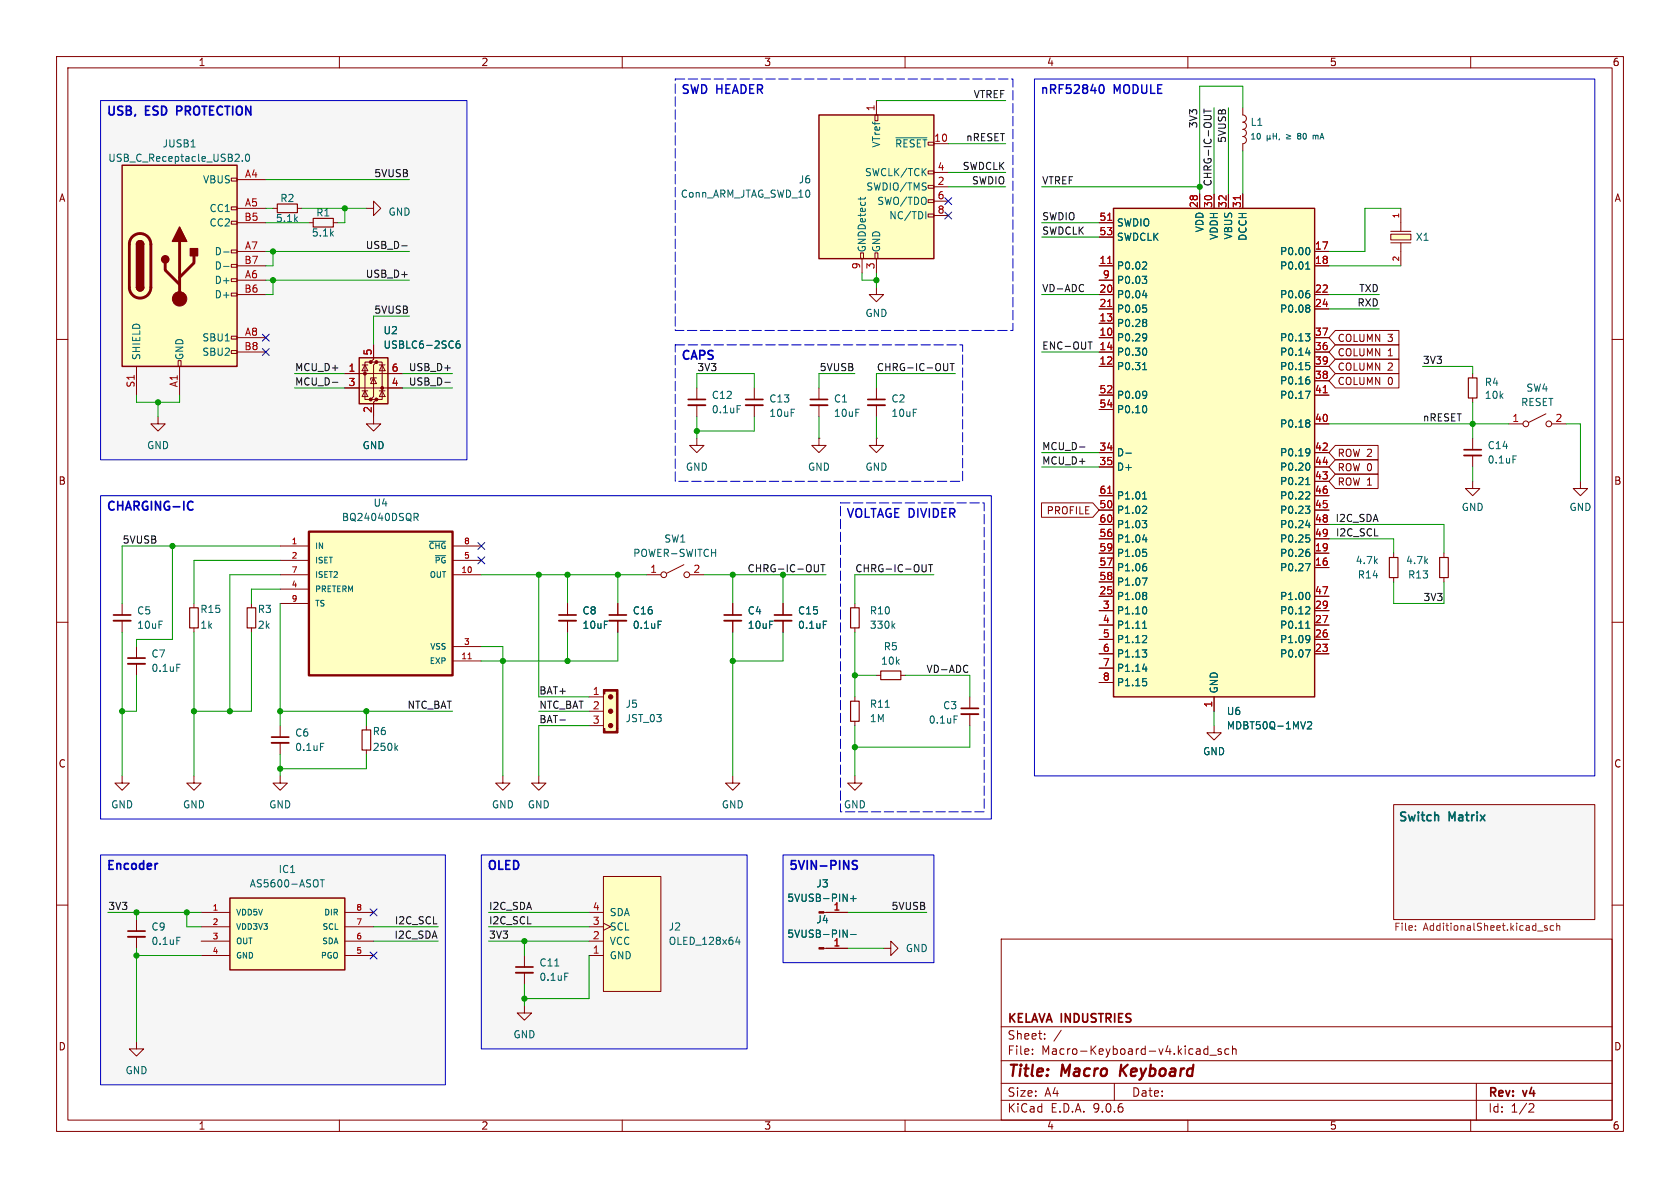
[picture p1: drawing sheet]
<svg xmlns="http://www.w3.org/2000/svg" width="297mm" height="210mm" viewBox="0 0 297 210" stroke-linecap="round" stroke-linejoin="round" font-family="sans-serif">
<g fill="none" stroke="#840000" stroke-width=".18">
<path d="M10 10h277v190h-277zM12 12h273v186h-273zM60 10v2M110 10v2M160 10v2M210 10v2M260 10v2M10 60h2M285 60h2M10 110h2M285 110h2M10 160h2"/>
<path d="M177 166h108v32h-108zM285 160h2M60 198v2M110 198v2M160 198v2M177 194.5h108M177 191.5h108M177 187.5h108M177 181.5h108M182.5 186.3v.1M182.5 185.5v.1M184.7 183.6v.1"/>
<path d="M184.7 182.8v.1M187.6 182.1l-1.3 2M197 191.5v3M210 198v2M212.9 186.3l.2 .1 .4-.1M213.5 184.9v1.5M213.5 185.5l-.4-.1-.2 .1M213.9 186.5h1.1M215.9 185.5l-.4-.1-.2 .2 .1 .2 .5 .2v.3h-.6M217.2 185.5l-.4-.1-.3 .3v.4l.2 .2h.5M217.9 185.5l.2-.1 .4 .1v.9M217.9 184.9v1.5"/>
<path d="M260 198v2M261 191.5v6.5M270.5 195.1l.5 .1 .2 .3-1 1.1h1"/>
</g>
<path d="M198.2 188.2l-.2 2M199.4 188.2l-1.3 1.2" fill="none" stroke="#840000" stroke-width=".4"/>
<path d="M246.4 142.2h35.5v20.4h-35.5z" fill="#f6f6f6" stroke="#f6f6f6" stroke-width=".18"/>
<g fill="#f6f6f6">
<path d="M17.8 151.1h60.9v40.7h-60.9z"/>
<path d="M138.4 151.1h26.7v19.1h-26.7z"/>
<path d="M85.1 151.1h47v34.3h-47z"/>
<path d="M17.8 17.8h64.7v63.5h-64.7z"/>
</g>
<path d="M219.7 19.1v1.2a.64 .64 0 0 1 .7 .7 .64 .64 0 0 1-.7 .6M219.7 21.6a.64 .64 0 0 1 .7 .6 .64 .64 0 0 1-.7 .7 .64 .64 0 0 1 .7 .6 .64 .64 0 0 1-.7 .6 .64 .64 0 0 1 .7 .7 .64 .64 0 0 1-.7 .6v1.3M123.2 77.5v1.2h1.3l-1.3 1.3-1.3-1.3h1.3M24.1 114.3v2M24.1 117.3v2.1M34.3 106.7v.7M34.3 111v.8M34.3 137.2v1.2h1.3l-1.3 1.3-1.3-1.3h1.3M64.8 128.3v.7M64.8 132.6v.8M214.6 128.3v1.2h1.3l-1.3 1.3-1.2-1.3h1.2M246.4 142.2h35.5v20.4h-35.5z" fill="none" stroke="#840000" stroke-width=".18"/>
<path d="M250.2 164.3v.2M250.2 163.7v.1M273.5 163.7l-.3-.1-.2 .2 .1 .2 .4 .1v.3h-.5M274.7 163.7l-.4-.1-.2 .3 .1 .5h.5M275.2 163.7l.2-.1 .3 .1 .1 .8M275.2 163.2v1.3" fill="none" stroke="#725600" stroke-width=".18"/>
<path d="M33.5 107.4h1.6v3.6h-1.6zM64 129h1.5v3.6h-1.5z" fill="none" stroke="#840000" stroke-width=".2"/>
<g fill="none" stroke="#006464" stroke-width=".18">
<path d="M224 23.9v1M224 24.4l.2 .2 .3-.2M224.5 24.4l.1 .2M224.5 23.9v.5M225.1 23.6v1M225.1 24.1h.6M225.7 23.6v1M226.2 24.5l-.1 .2M232.1 23.9v.7M232.4 23.9l-.3 .1M31.3 117.4h.6M69.9 132.2l.4 .5"/>
<path d="M70.3 131.8l-.5 .5"/>
</g>
<path d="M22.6 116.3h3.1" fill="none" stroke="#840000" stroke-width=".3"/>
<path d="M22.6 117.3h3.1" fill="none" stroke="#840000" stroke-width=".33"/>
<path d="M54.6 94h25.4v25.4h-25.4z" fill="#ffffc2"/>
<path d="M54.6 94h25.4v25.4h-25.4z" fill="none" stroke="#840000" stroke-width=".41"/>
<path d="M49.5 96.5h5.1M49.5 99.1h5.1M80 96.5h5.1M80 99.1h5.1M49.5 101.6h5.1M49.5 104.1h5.1M49.5 106.7h5.1M80 101.6h5.1M80 114.3h5.1M80 116.8h5.1" fill="none" stroke="#840000" stroke-width=".18"/>
<path d="M73.2 90.7h.5l.2 .3-.1 .4h-.6M73.5 91.4l.4 .6M75.9 95.7h2.9M77 98.2h1.8" fill="none" stroke="#006464" stroke-width=".18"/>
<path d="M82.7 116.5h.6" fill="none" stroke="#a90000" stroke-width=".18"/>
<path d="M245.9 41.4h3.5v1h-3.5z" fill="#ffffc2"/>
<g fill="none" stroke="#840000" stroke-width=".18">
<path d="M247.6 36.8v4.1M245.9 41.4h3.5v1h-3.5zM245.9 40.9h3.5M245.9 42.9h3.5M247.6 42.9v4.1M266.7 74.9h2.5M273.3 73.2l-3 1.5M274.3 74.9h2.6M120.9 99.8l-3 1.5M246.4 97.8v.8M279.4 85.1v1.3h1.3l-1.3 1.2-1.3-1.2h1.3M21.6 106.7v2"/>
<path d="M21.6 109.7v2.1M44.4 106.7v.7M44.4 111v.8M109.2 106.7v2M109.2 109.7v2.1M114.3 101.6h2.5M121.9 101.6h2.6M246.4 102.1v.8M49.5 137.2v1.2h1.3l-1.3 1.3-1.2-1.3h1.2M49.5 128.3v2M49.5 131.3v2.1M171.4 123.2v2"/>
<path d="M171.4 126.2v2.1"/>
<circle cx="269.7" cy="74.9" r=".51"/>
<circle cx="273.8" cy="74.9" r=".51"/>
<circle cx="117.3" cy="101.6" r=".51"/>
<circle cx="121.4" cy="101.6" r=".51"/>
</g>
<path d="M20.1 108.7h3M107.7 108.7h3M48 130.3h3.1M169.9 125.2h3.1" fill="none" stroke="#840000" stroke-width=".3"/>
<path d="M20.1 109.7h3M107.7 109.7h3M48 131.3h3.1M169.9 126.2h3.1" fill="none" stroke="#840000" stroke-width=".33"/>
<path d="M116.3 109.8h.7M56.7 131.4h.6M168.7 126.6h.6" fill="none" stroke="#006464" stroke-width=".18"/>
<path d="M245.6 98.6h1.5v3.5h-1.5zM43.7 107.4h1.5v3.6h-1.5z" fill="none" stroke="#840000" stroke-width=".2"/>
<path d="M196.8 36.8h35.6v86.4h-35.6z" fill="#ffffc2"/>
<path d="M196.8 36.8h35.6v86.4h-35.6z" fill="none" stroke="#840000" stroke-width=".25"/>
<g fill="none" stroke="#840000" stroke-width=".18">
<path d="M48.3 36.8h.7M52.6 36.8h.7M54.6 39.4h.8M58.9 39.4h.8M64.8 36.8h1.2v-1.2l1.3 1.2-1.3 1.3v-1.3M194.3 39.4h2.5M212.1 34.3v2.5M214.6 34.3v2.5M217.2 34.3v2.5M219.7 34.3v2.5M194.3 41.9h2.5M194.3 47h2.5"/>
<path d="M194.3 49.5h2.5M194.3 52.1h2.5M194.3 54.6h2.5M194.3 57.2h2.5M194.3 59.7h2.5M232.4 47h2.5M232.4 52.1h2.5M232.4 54.6h2.5M232.4 59.7h2.5M232.4 44.5h2.5M27.9 73.7v1.2h1.3l-1.3 1.3-1.2-1.3h1.2M123.2 68.6v2"/>
<path d="M123.2 71.6v2.1M133.3 68.6v2M133.3 71.6v2.1M194.3 62.2h2.5M194.3 64.8h2.5M194.3 69.9h2.5M194.3 72.4h2.5M232.4 62.2h2.5M232.4 64.8h2.5M232.4 69.9h2.5M232.4 67.3h2.5M232.4 74.9h2.5"/>
<path d="M194.3 80h2.5M194.3 82.6h2.5M194.3 87.6h2.5M194.3 90.2h2.5M194.3 92.7h2.5M194.3 95.3h2.5M194.3 97.8h2.5M232.4 80h2.5M232.4 82.6h2.5M232.4 87.6h2.5M232.4 90.2h2.5M232.4 92.7h2.5"/>
<path d="M232.4 95.3h2.5M232.4 97.8h2.5M232.4 85.1h2.5M194.3 100.3h2.5M194.3 102.9h2.5M194.3 105.4h2.5M194.3 108h2.5M194.3 110.5h2.5M194.3 113h2.5M194.3 115.6h2.5M194.3 118.1h2.5M232.4 100.3h2.5"/>
<path d="M232.4 105.4h2.5M232.4 108h2.5M232.4 110.5h2.5M232.4 113h2.5M232.4 115.6h2.5M95.2 137.2v1.2h1.3l-1.3 1.3-1.2-1.3h1.2M194.3 120.7h2.5M214.6 123.2v2.5"/>
</g>
<path d="M195.8 39h.7M219.3 34.6v.7M195.8 46.6h.7M195.8 54.2h.7M233.9 69.4h.7M195.8 87.2h.7" fill="none" stroke="#a90000" stroke-width=".18"/>
<g fill="none" stroke="#006464" stroke-width=".18">
<path d="M201.9 48.8h.8l-.4 .5M202 52.2h.8M202.1 53.9h.6M202.5 46.3l.2 .2v.3l-.8 .8h.8M202.5 49.3l.2 .3v.3l-.2 .2M202.5 54.4l.2 .2v.3l-.2 .3M202.5 56.5l.2 .2-.2 .3 .2 .2v.3l-.2 .2M202.5 59l.2 .1a1.03 1.03 0 0 1-.2 1.1M202.6 51.8v.8M202.7 59.5l-.2 .3M230.8 59h.8l-.5 .5M230.8 47.6h.8"/>
<path d="M231.1 46.5l.1-.2v1.3M231.2 51.4h.2M231.3 43.8a.79 .79 0 0 1 0 1.2M231.3 51.9l.3 .2v.3l-.3 .2M231.3 53.9l.3 .3-.3 .3 .3 .2v.2l-.3 .3M231.3 59.5l.3 .2v.3l-.3 .3M130.3 71.7h.6M202 65.3h.7M202.2 64.3l.2-.2v1.2M202.4 61.5a.79 .79 0 0 1 0 1.3M202.4 71.7a.79 .79 0 0 1 0 1.3M202.5 69.2l.2 .1a1.03 1.03 0 0 1-.2 1.1"/>
<path d="M202.7 69.7l-.2 .2M230.8 69.2h.8l-.5 1.2M230.8 62.4h.8M230.9 64.1h.6M231.2 66.6h.2M231.3 64.6l.3 .2v.3l-.3 .2M231.3 67.1l.3 .2v.3l-.3 .3M231.3 74.2l.3 .3-.3 .3 .3 .2v.3l-.3 .2M231.3 79.3l.2 .1a1.03 1.03 0 0 1-.2 1.1M231.4 62v.8M231.6 79.9l-.3 .2M199 80.1h1"/>
<path d="M201.9 92h.8l-.4 .5M202 88.2h.7M202 95.4h.8M202.1 97.1h.6M202.2 87.1l.2-.2v1.3M202.4 99.6h.2M202.5 89.5l.2 .2v.3l-.8 .7h.8M202.5 92.5l.2 .2v.3l-.2 .3M202.5 97.6l.2 .2v.3l-.2 .3M202.6 95v.8M230.8 99.6h.8l-.5 1.3M230.8 89.5h.8l-.5 .5"/>
<path d="M230.8 85.7h.8M230.8 92.9h.8M230.9 94.6h.6M231.1 84.6l.1-.2v1.3M231.2 97.1h.2M231.3 81.9a.79 .79 0 0 1 0 1.2M231.3 86.9l.3 .3-.1 .3-.7 .7h.8M231.3 90l.3 .2v.3l-.3 .2M231.3 95l.3 .3v.3l-.3 .2M231.3 97.6l.3 .2v.3l-.3 .3M231.4 92.4v.9M201.9 102.2h.9l-.6 1.2"/>
<path d="M201.9 114.9h.8l-.4 .5M202 111.1h.7M202 118.3h.8M202.1 120h.6M202.2 110l.2-.2v1.3M202.4 107.3a.79 .79 0 0 1 0 1.2M202.5 100.1l.2 .3v.3l-.2 .2M202.5 104.7l.2 .3-.2 .3 .2 .2v.2l-.2 .3M202.5 112.3l.2 .3v.3l-.8 .7h.8M202.5 115.4l.2 .2v.3l-.2 .2M202.6 117.8v.9M230.8 114.9h.8l-.5 1.2"/>
<path d="M230.8 111.1h.8M231.1 110l.1-.2v1.3M231.3 104.7a.79 .79 0 0 1 0 1.3M231.3 107.3l.3 .2-.1 .3-.7 .7h.8M231.3 112.3l.2 .2a1.03 1.03 0 0 1-.2 1M231.6 112.9l-.3 .2M202.5 120.4l.2 .3v.3l-.2 .2M231.2 127.7l.4-.1 .3 .3-.8 .9h.8"/>
</g>
<path d="M49 36.1h3.6v1.5h-3.6zM55.4 38.6h3.5v1.5h-3.5z" fill="none" stroke="#840000" stroke-width=".2"/>
<path d="M121.7 70.6h3M131.8 70.6h3.1" fill="none" stroke="#840000" stroke-width=".3"/>
<path d="M121.7 71.6h3M131.8 71.6h3.1" fill="none" stroke="#840000" stroke-width=".33"/>
<path d="M63.5 63.2h5.1v8.2h-5.1z" fill="#ffffc2"/>
<g fill="#840000" stroke="#840000" stroke-width=".18">
<circle cx="64.5" cy="66" r=".25"/>
<circle cx="65.5" cy="64" r=".25"/>
<circle cx="65.5" cy="70.6" r=".25"/>
<circle cx="66.5" cy="64" r=".25"/>
<circle cx="66.5" cy="70.6" r=".25"/>
<circle cx="67.6" cy="68.6" r=".25"/>
</g>
<g fill="none" stroke="#840000" stroke-width=".18">
<path d="M154.9 50.8v1.3h1.3l-1.3 1.2-1.2-1.2h1.2M61 66h10.1M61 68.6h10.1M64 69.1h1M64 64.5h1M64.5 64.5l.5 1h-1zM64.5 69.1l.5 1h-1zM65.5 64h-1v6.6h1M66 61v2.5l-.5 .5h1l-.5 .5v5.6l-.5 .5h1l-.5 .5v2.6M66 66.8l.5 1h-1zM66.5 66.8h-1v.4M66.5 64h1.1v6.6h-1.1"/>
<path d="M67.1 69.1h1M67.1 64.5h1M67.6 64.5l.5 1h-1zM67.6 69.1l.5 1h-1z"/>
</g>
<path d="M63.5 63.2h5.1v8.2h-5.1z" fill="none" stroke="#840000" stroke-width=".25"/>
<path d="M81.2 60.3h-.3a.86 .86 0 0 0 0 1.2l.4-.1v-.4l-.2-.2h-.2l-.3 .2" fill="none" stroke="#006464" stroke-width=".18"/>
<path d="M21.6 29.2h20.3v35.6h-20.3z" fill="#ffffc2"/>
<g fill="none" stroke="#840000" stroke-width=".18">
<path d="M40.9 31.5h1v.5h-1zM40.9 36.6h1v.5h-1zM40.9 39.1h1v.5h-1zM41.9 31.8h5.1M41.9 36.8h5.1M41.9 39.4h5.1M40.9 44.2h1v.5h-1zM40.9 46.7h1v.5h-1zM40.9 49.3h1v.5h-1zM40.9 51.8h1v.5h-1zM40.9 59.4h1v.5h-1zM41.9 44.5h5.1"/>
<path d="M41.9 47h5.1M41.9 49.5h5.1M41.9 52.1h5.1M41.9 59.7h5.1M24.1 64.8v5.1M31.5 63.8h.5v1h-.5zM31.7 64.8v5.1M40.9 62h1v.5h-1zM41.9 62.2h5.1M66 73.7v1.2h1.3l-1.3 1.3-1.2-1.3h1.2M144.8 77.5v1.2h1.2l-1.2 1.3-1.3-1.3h1.3M144.8 77.5h.1"/>
<path d="M144.8 68.6v2M144.8 71.6v2.1M154.9 77.5v1.2h1.3l-1.3 1.3-1.2-1.3h1.2M154.9 77.5h.1M154.9 68.6v2M154.9 71.6v2.1"/>
</g>
<path d="M21.6 29.2h20.3v35.6h-20.3zM24.1 43.2a.64 .64 0 0 1 .7-.7 .64 .64 0 0 1 .6 .7M24.1 50.8a.64 .64 0 0 0 .7 .6 .64 .64 0 0 0 .6-.6" fill="none" stroke="#840000" stroke-width=".25"/>
<path d="M23.4 41.8a1.9 1.9 0 0 1 2.1-.4 1.9 1.9 0 0 1 1.2 1.8v7.6a1.91 1.91 0 0 1-1.9 1.9 1.91 1.91 0 0 1-1.9-1.9v-7.8l.1-.6zM29.2 46.5v1.3l2.5 2.5M31.7 42.7v10.1M34.3 45.2v1.3l-2.6 2.5" fill="none" stroke="#840000" stroke-width=".51"/>
<g fill="#840000" stroke="#840000" stroke-width=".25">
<path d="M24.1 43.2h1.3v7.6h-1.3z"/>
<path d="M24.3 42.7a.64 .64 0 0 1 .7-.1 .64 .64 0 0 1 .4 .6h-1.3z"/>
<path d="M24.1 50.8h1.3a.64 .64 0 0 1-.6 .6 .64 .64 0 0 1-.7-.6z"/>
<path d="M31.7 40.1l1.3 2.6h-2.5z"/>
<path d="M33.7 43.9h1.2v1.3h-1.2z"/>
<circle cx="29.2" cy="45.8" r=".63"/>
</g>
<circle cx="31.7" cy="52.8" r="1.27" fill="#840000" stroke="#840000" stroke-width=".18"/>
<path d="M33.8 26h.7M42.8 28.4v.1M43.6 27.3l.1-.1a.68 .68 0 0 1 .4 .7 .68 .68 0 0 1-.4 .6 .84 .84 0 0 1-.1-1.2zM39.5 44.5h1M39.5 47.1h1" fill="none" stroke="#006464" stroke-width=".18"/>
<path d="M143.3 70.6h3M153.4 70.6h3.1" fill="none" stroke="#840000" stroke-width=".3"/>
<path d="M143.3 71.6h3M153.4 71.6h3.1" fill="none" stroke="#840000" stroke-width=".33"/>
<path d="M144.8 20.3h20.3v25.4h-20.3z" fill="#ffffc2"/>
<path d="M144.8 20.3h20.3v25.4h-20.3z" fill="none" stroke="#840000" stroke-width=".25"/>
<g fill="none" stroke="#840000" stroke-width=".18">
<path d="M154.9 17.8v2.5M154.7 20.3h.5v1h-.5zM164.1 30.2h1v.5h-1zM164.1 32.8h1v.5h-1zM164.1 35.3h1v.5h-1zM164.1 37.8h1v.6h-1zM165.1 25.4h2.5M165.1 30.5h2.5M165.1 33h2.5M165.1 35.6h2.5M165.1 38.1h2.5M152.1 44.7h.6v1h-.6z"/>
<path d="M152.4 45.7v2.6M154.7 44.7h.5v1h-.5zM154.9 45.7v2.6M260.3 66v.8M260.3 70.4v.7M129.5 106.7v2M129.5 109.7v2.1M138.4 106.7v2M138.4 109.7v2.1M151.1 106.7v.7M151.1 111v.8M154.9 119.4h.8"/>
<path d="M159.3 119.4h.7M88.9 137.2v1.2h1.3l-1.3 1.3-1.3-1.3h1.3M129.5 137.2v1.2h1.3l-1.3 1.3-1.2-1.3h1.2M151.1 137.2v1.2h1.3l-1.3 1.3-1.2-1.3h1.2M151.1 123.2v.8M151.1 127.5v.8M92.7 177.8v1.3h1.3l-1.3 1.2-1.3-1.2h1.3M92.7 168.9v2M92.7 172v2"/>
</g>
<path d="M152.1 34.9v.5M153 34.9l-.1 .2M158.4 24.4h5.5M163.7 37.4v1.3M145.6 109.8h.6M157.8 110.6l.4 .5M158.2 110.2l-.5 .5M156.5 125h.7M98.1 170.8h.7M99.8 172h.6" fill="none" stroke="#006464" stroke-width=".18"/>
<path d="M128 108.7h3.1M136.9 108.7h3.1M91.2 170.9h3" fill="none" stroke="#840000" stroke-width=".3"/>
<path d="M128 109.7h3.1M136.9 109.7h3.1M91.2 172h3" fill="none" stroke="#840000" stroke-width=".33"/>
<path d="M259.6 66.8h1.5v3.6h-1.5zM150.4 107.4h1.5v3.6h-1.5zM155.7 118.6h3.6v1.5h-3.6zM150.4 124h1.5v3.5h-1.5z" fill="none" stroke="#840000" stroke-width=".2"/>
<path d="M106.7 154.9h10.1v20.4h-10.1z" fill="#ffffc2"/>
<path d="M106.7 154.9h10.1v20.4h-10.1zM104.1 168.9h2.6M104.1 166.4h2.6M104.1 163.8h2.6M104.1 161.3h2.6M106.7 163.2l1.2 .6-1.2 .7M156.2 167.6h1.3v-1.2l1.2 1.2-1.2 1.3v-1.3" fill="none" stroke="#840000" stroke-width=".18"/>
<path d="M130.4 165.6l-.3 .9h.8M130.7 166.1v.8" fill="none" stroke="#006464" stroke-width=".18"/>
<path d="M106.7 121.9h2.5v7.6h-2.5z" fill="#ffffc2"/>
<path d="M260.3 77.5v2M255.3 97.8v.8M260.3 80.5v2.1M100.3 106.7v2M100.3 109.7v2.1M255.3 102.1v.8M21.6 137.2v1.2h1.3l-1.3 1.3-1.3-1.3h1.3M104.1 123.2h2.6M104.1 125.7h2.6M104.1 128.3h2.6M106.7 121.9h2.5v7.6h-2.5zM145.6 167.6h4.3" fill="none" stroke="#840000" stroke-width=".18"/>
<g fill="#840000" stroke="#840000" stroke-width=".18">
<path d="M106.7 128.8h.2v.5h2.1v-.5h.2v.7h-2.5z"/>
<path d="M109 122.7h.2v6.1h-.2z"/>
<path d="M106.7 121.9h2.5v.8h-.2v-.5h-2.1v.5h-.2z"/>
<path d="M144.8 167.5h.8v.3h-.8z"/>
<circle cx="108" cy="123.2" r=".38"/>
<circle cx="108" cy="125.7" r=".38"/>
<circle cx="108" cy="128.3" r=".38"/>
</g>
<path d="M258.8 79.5h3.1M98.8 108.7h3.1" fill="none" stroke="#840000" stroke-width=".3"/>
<path d="M258.8 80.5h3.1M98.8 109.7h3.1" fill="none" stroke="#840000" stroke-width=".33"/>
<path d="M267.5 80.6h.6M149 164.4l.8 1.3v-1.3M150.4 165.2h.9" fill="none" stroke="#006464" stroke-width=".18"/>
<path d="M254.5 98.6h1.5v3.5h-1.5z" fill="none" stroke="#840000" stroke-width=".2"/>
<path d="M40.6 158.8h20.4v12.7h-20.4z" fill="#ffffc2"/>
<path d="M40.6 158.8h20.4v12.7h-20.4z" fill="none" stroke="#840000" stroke-width=".25"/>
<g fill="none" stroke="#840000" stroke-width=".18">
<path d="M194.3 39.4h2.5M212.1 34.3v2.5M214.6 34.3v2.5M217.2 34.3v2.5M219.7 34.3v2.5M194.3 41.9h2.5M194.3 47h2.5M194.3 49.5h2.5M194.3 52.1h2.5M194.3 54.6h2.5M194.3 57.2h2.5M194.3 59.7h2.5"/>
<path d="M232.4 47h2.5M232.4 52.1h2.5M232.4 54.6h2.5M232.4 59.7h2.5M232.4 44.5h2.5M236.1 58.4h11.2v2.6h-11.2l-1.2-1.3zM61 66h2.5M61 68.6h2.5M66 61v2.5M66 71.1v2.6M68.6 66h2.5M68.6 68.6h2.5"/>
<path d="M194.3 62.2h2.5M194.3 64.8h2.5M194.3 69.9h2.5M194.3 72.4h2.5M232.4 62.2h2.5M232.4 64.8h2.5M232.4 69.9h2.5M232.4 67.3h2.5M232.4 74.9h2.5M236.1 78.7h7.5v2.6h-7.5l-1.2-1.3zM236.1 63.5h11.2v2.5h-11.2l-1.2-1.2zM236.1 66h11.2v2.6h-11.2l-1.2-1.3z"/>
<path d="M236.1 61h11.2v2.5h-11.2l-1.2-1.3zM184.1 88.9h9.1l1.1 1.3-1.1 1.2h-9.1zM194.3 80h2.5M194.3 82.6h2.5M194.3 87.6h2.5M194.3 90.2h2.5M194.3 92.7h2.5M194.3 95.3h2.5M194.3 97.8h2.5M232.4 80h2.5M232.4 82.6h2.5M232.4 87.6h2.5"/>
<path d="M232.4 90.2h2.5M232.4 92.7h2.5M232.4 95.3h2.5M232.4 97.8h2.5M232.4 85.1h2.5M236.1 83.8h7.5v2.6h-7.5l-1.2-1.3zM236.1 81.3h7.5v2.5h-7.5l-1.2-1.2zM260.3 85.1v1.3h1.3l-1.3 1.2-1.2-1.2h1.2M100.3 106.7v2M100.3 109.7v2.1M109.2 106.7v2M109.2 109.7v2.1"/>
<path d="M129.5 106.7v2M129.5 109.7v2.1M138.4 106.7v2M138.4 109.7v2.1M194.3 100.3h2.5M194.3 102.9h2.5M194.3 105.4h2.5M194.3 108h2.5M194.3 110.5h2.5M194.3 113h2.5M194.3 115.6h2.5M194.3 118.1h2.5"/>
<path d="M232.4 100.3h2.5M232.4 105.4h2.5M232.4 108h2.5M232.4 110.5h2.5M232.4 113h2.5M232.4 115.6h2.5M194.3 120.7h2.5M214.6 123.2v2.5M24.1 162.6v2M24.1 165.6v2M35.6 161.3h5M35.6 163.8h5"/>
<path d="M35.6 166.4h5M35.6 168.9h5M61 161.3h5M61 163.8h5M61 166.4h5M61 168.9h5M145.6 161.3h4.3M146 167.6h3.9M24.1 184.2v1.2h1.3l-1.3 1.3-1.2-1.3h1.2"/>
</g>
<g fill="none" stroke="#006464" stroke-width=".18">
<path d="M201.9 48.8h.8l-.4 .5M202 52.2h.8M202.1 53.9h.6M202.5 46.3l.2 .2v.3l-.8 .8h.8M202.5 49.3l.2 .3v.3l-.2 .2M202.5 54.4l.2 .2v.3l-.2 .3M202.5 56.5l.2 .2-.2 .3 .2 .2v.3l-.2 .2M202.5 59l.2 .1a1.03 1.03 0 0 1-.2 1.1M202.6 51.8v.8M202.7 59.5l-.2 .3M230.8 59h.8l-.5 .5M230.8 47.6h.8"/>
<path d="M231.1 46.5l.1-.2v1.3M231.2 51.4h.2M231.3 43.8a.79 .79 0 0 1 0 1.2M231.3 51.9l.3 .2v.3l-.3 .2M231.3 53.9l.3 .3-.3 .3 .3 .2v.2l-.3 .3M231.3 59.5l.3 .2v.3l-.3 .3M81.2 60.3h-.3a.86 .86 0 0 0 0 1.2l.4-.1v-.4l-.2-.2h-.2l-.3 .2M202 65.3h.7M202.2 64.3l.2-.2v1.2M202.4 61.5a.79 .79 0 0 1 0 1.3M202.4 71.7a.79 .79 0 0 1 0 1.3M202.5 69.2l.2 .1a1.03 1.03 0 0 1-.2 1.1"/>
<path d="M202.7 69.7l-.2 .2M230.8 69.2h.8l-.5 1.2M230.8 62.4h.8M230.9 64.1h.6M231.2 66.6h.2M231.3 64.6l.3 .2v.3l-.3 .2M231.3 67.1l.3 .2v.3l-.3 .3M231.3 74.2l.3 .3-.3 .3 .3 .2v.3l-.3 .2M231.3 79.3l.2 .1a1.03 1.03 0 0 1-.2 1.1M231.4 62v.8M231.6 79.9l-.3 .2M199 80.1h1"/>
<path d="M201.9 92h.8l-.4 .5M202 88.2h.7M202 95.4h.8M202.1 97.1h.6M202.2 87.1l.2-.2v1.3M202.4 99.6h.2M202.5 89.5l.2 .2v.3l-.8 .7h.8M202.5 92.5l.2 .2v.3l-.2 .3M202.5 97.6l.2 .2v.3l-.2 .3M202.6 95v.8M230.8 99.6h.8l-.5 1.3M230.8 89.5h.8l-.5 .5"/>
<path d="M230.8 85.7h.8M230.8 92.9h.8M230.9 94.6h.6M231.1 84.6l.1-.2v1.3M231.2 97.1h.2M231.3 81.9a.79 .79 0 0 1 0 1.2M231.3 86.9l.3 .3-.1 .3-.7 .7h.8M231.3 90l.3 .2v.3l-.3 .2M231.3 95l.3 .3v.3l-.3 .2M231.3 97.6l.3 .2v.3l-.3 .3M231.4 92.4v.9M116.3 109.8h.7"/>
<path d="M145.6 109.8h.6M201.9 102.2h.9l-.6 1.2M201.9 114.9h.8l-.4 .5M202 111.1h.7M202 118.3h.8M202.1 120h.6M202.2 110l.2-.2v1.3M202.4 107.3a.79 .79 0 0 1 0 1.2M202.5 100.1l.2 .3v.3l-.2 .2M202.5 104.7l.2 .3-.2 .3 .2 .2v.2l-.2 .3M202.5 112.3l.2 .3v.3l-.8 .7h.8M202.5 115.4l.2 .2v.3l-.2 .2"/>
<path d="M202.6 117.8v.9M230.8 114.9h.8l-.5 1.2M230.8 111.1h.8M231.1 110l.1-.2v1.3M231.3 104.7a.79 .79 0 0 1 0 1.3M231.3 107.3l.3 .2-.1 .3-.7 .7h.8M231.3 112.3l.2 .2a1.03 1.03 0 0 1-.2 1M231.6 112.9l-.3 .2M202.5 120.4l.2 .3v.3l-.2 .2M231.2 127.7l.4-.1 .3 .3-.8 .9h.8M56.6 155.5h.7M57 155.5v1.3"/>
<path d="M150.4 158.8h.9M150.9 158.4v.9M31.3 165.7h.6M149 164.4l.8 1.3v-1.3M150.4 165.2h.9"/>
</g>
<path d="M22.6 164.6h3.1" fill="none" stroke="#840000" stroke-width=".3"/>
<path d="M22.6 165.6h3.1" fill="none" stroke="#840000" stroke-width=".33"/>
<path d="M144.8 161.2h.8v.2h-.8z" fill="#840000" stroke="#840000" stroke-width=".18"/>
<g fill="none" stroke="#0f0f0f" stroke-width=".18">
<path d="M212.8 19.3v.7M212.8 19.6h1.3M212.8 20.4h1.1l.2 .3M71 43.5h1M191.3 50.3l.3 .1M191.6 51.4l-.3 .2M58.8 67.6h.9M78.6 67.6h1M167.5 64.3v1l-.2 .2M168 64.3h.7M168.3 64.3v1.2M190.8 79h1"/>
<path d="M192.4 60.4h.7M144.7 99.8v1l-.3 .3M145.1 99.8h.7M145.5 99.8v1.3M163.7 99.8v1l-.2 .3M164.2 99.8h.7M164.5 99.8v1.3M170.9 117.6l.2 .1M171.1 118.7l-.2 .2M99 127.3h.9"/>
</g>
<g fill="none" stroke="#009600" stroke-width=".18">
<path d="M154.9 17.8h22.9M214.6 19.1v15.2M217.2 19.1v15.2M219.7 19.1v-3.9h-7.6v19.1M47 36.8h1.3M47 39.4h7.6M47 31.8h25.4M53.3 36.8h11.5M61 36.8v2.6h-1.3M167.6 33h10.2M167.6 30.5h10.2M167.6 25.4h10.2"/>
<path d="M184.1 39.4h10.2M184.1 33h28M219.7 26.7v7.6M247.6 36.8h-6.3v7.7h-6.4M47 44.5h25.4M47 49.5h25.4M48.3 44.5v2.5h-1.3M48.3 49.5v2.6h-1.3M72.4 55.9h-6.4v5.1M152.4 48.3v1.2h2.5M154.9 48.3v2.5M184.1 52.1h10.2"/>
<path d="M184.1 41.9h10.2M234.9 52.1h8.9M234.9 47h12.7M234.9 54.6h8.9M24.1 69.9v1.2h7.6v-1.2M27.9 71.1v2.6M52.1 66h8.9M52.1 68.6h8.9M71.1 66h8.9M71.1 68.6h8.9M123.2 68.6v-2.6h10.1v2.6M123.2 73.7v3.8"/>
<path d="M133.3 73.7v2.5h-10.1M144.8 73.7v3.8M151.1 66h-6.3v2.6M154.9 73.7v3.8M168.9 66h-14v2.6M184.1 62.2h10.2M234.9 74.9h31.8M251.5 64.8h8.8v1.2M260.3 71.1v6.4M276.9 74.9h2.5v10.2M30.5 96.5v16.5h-6.4v1.3M49.5 99.1h-15.2v7.6"/>
<path d="M49.5 96.5h-27.9v10.2M184.1 80h10.2M184.1 82.6h10.2M234.9 95.3h11.5v2.5M234.9 92.7h20.4v5.1M260.3 82.6v2.5M21.6 111.8v25.4M24.1 119.4v6.3h-2.5M34.3 111.8v25.4M44.4 111.8v13.9h-10.1M49.5 101.6h-8.9v24.1M49.5 106.7v21.6"/>
<path d="M49.5 104.1h-5.1v2.6M85.1 114.3h3.8v22.9M85.1 101.6h29.2M95.2 101.6v21.6h8.9M100.3 101.6v5.1M100.3 111.8v5M109.2 111.8v5h-24.1M109.2 101.6v5.1M124.5 101.6h21.5M129.5 101.6v5.1M129.5 111.8v25.4M138.4 111.8v5h-8.9"/>
<path d="M138.4 101.6v5.1M151.1 119.4h3.8M151.1 111.8v11.4M160 119.4h11.4v3.8M165.1 101.6h-14v5.1M246.4 102.9v3.8h8.9v-3.8M49.5 125.7h30.5M49.5 133.4v3.8M64.8 125.7v2.6M64.8 133.4v2.5h-15.3M95.2 125.7h8.9M104.1 128.3h-8.9v8.9"/>
<path d="M151.1 128.3v8.9M171.4 128.3v3.8h-20.3M214.6 125.7v2.6M19 161.3h16.6M24.1 161.3v1.3M24.1 167.6v16.6M24.1 168.9h11.5M33 161.3v2.5h2.6M66 163.8h11.5M66 166.4h11.5M86.4 163.8h17.7M86.4 166.4h17.7"/>
<path d="M86.4 161.3h17.7M92.7 166.4v2.5M92.7 174v3.8M104.1 168.9v7.6h-11.4M149.9 161.3h13.9M149.9 167.6h6.3"/>
</g>
<g fill="none" stroke="#000084" stroke-width=".18">
<path d="M167 37.5l1.2 1.2M167 35l1.2 1.2M168.2 37.5l-1.2 1.2M168.2 35l-1.2 1.2M46.4 59.1l1.2 1.2M47.6 59.1l-1.2 1.2M46.4 61.6l1.2 1.2M47.6 61.6l-1.2 1.2M84.5 98.5l1.2 1.2M84.5 95.9l1.2 1.2M85.7 98.5l-1.2 1.2M85.7 95.9l-1.2 1.2"/>
<path d="M65.4 160.7l1.2 1.2M65.4 168.3l1.2 1.2M66.6 160.7l-1.2 1.2M66.6 168.3l-1.2 1.2"/>
</g>
<path d="M119.4 14h59.7v44.4h-59.7zM119.4 61h50.8v24.1h-50.8zM148.6 88.9h25.4v54.6h-25.4z" fill="none" stroke="#0000c2" stroke-width=".18" stroke-dasharray="1.7 .6"/>
<path d="M17.8 17.8h64.7v63.5h-64.7zM182.9 14h99v123.2h-99zM17.8 87.6h157.5v57.2h-157.5zM17.8 151.1h60.9v40.7h-60.9zM85.1 151.1h47v34.3h-47zM138.4 151.1h26.7v19.1h-26.7z" fill="none" stroke="#0000c2" stroke-width=".18"/>
<g fill="none" stroke="#0000c2" stroke-width=".3">
<path d="M19.3 18.8v1.2M20.2 18.8v1.2M21.7 18.9l-.6-.1-.2 .1M23.1 18.9l-.2-.1h-.6v1.5M26.5 18.8h-.7v1.5M27.9 18.9l-.5-.1-.3 .1M29.3 19l-.4-.2h-.3v1.5M31.3 19.6h.6M32.1 18.9l-.2-.1h-.6v1.5M33.6 18.9l-.2-.1h-.6v1.5M34.3 19a.52 .52 0 0 1 .9 0M35.7 18.8h.9"/>
<path d="M36.1 18.8v1.5M37.8 18.8h-.7v1.5M39.3 18.9a.55 .55 0 0 0-.8 .1M39.8 18.8h.8M40.2 18.8v1.5M41.1 18.8v1.5M41.9 19a.52 .52 0 0 1 .8 0M44.3 18.8v1.5l-.8-1.5v1.5M121.8 62.1l-.1-.1a.55 .55 0 0 0-.7 .2M122.2 63.5l.5-1.5 .5 1.5M124.5 62.1l-.2-.1h-.6v1.5M126 62h-.5l-.2 .1"/>
<path d="M20.2 88.8l-.1-.1a.55 .55 0 0 0-.7 .2M20.8 88.6v1.6M21.7 88.6v1.6M22.2 90.2l.5-1.6 .5 1.6M24.5 88.8l-.2-.2h-.6v1.6M26 88.7a.55 .55 0 0 0-.7 .2M26.8 88.6v1.6M28.4 88.6v1.6l-.9-1.6v1.6M29.9 88.7a.55 .55 0 0 0-.7 .2M32.5 88.6v1.6M34.1 88.8l-.1-.1a.55 .55 0 0 0-.7 .2M34.1 90l-.4 .2"/>
<path d="M20 152.1h-.7v1.6M25.4 152.1v1.6M86.6 152.4a.52 .52 0 0 1 .9 0M88.2 152.1v1.6M90.2 152.1h-.8v1.6M91.5 152.4l-.3-.3h-.4v1.6M140.7 152.1h-.8v.8M141.2 152.1l.5 1.6 .5-1.6M142.7 152.1v1.6M144.3 152.1v1.6l-.9-1.6v1.6M147.7 152.3l-.2-.2h-.6v1.6M148.4 152.1v1.6"/>
<path d="M150 152.1v1.6l-.8-1.6v1.6M151.6 152.2l-.6-.1-.3 .3 .1 .4 .7 .3v.4l-.2 .2-.6-.1"/>
</g>
<path d="M193.2 14.9l-.3 1.1M194.5 15.1l.2-.1a.83 .83 0 0 1 .6 .6 .83 .83 0 0 1-.3 .8h-.5" fill="none" stroke="#0000c2" stroke-width=".25"/>
<path d="M195.8 39h.7M219.3 34.6v.7M195.8 46.6h.7M195.8 54.2h.7M233.9 69.4h.7M195.8 87.2h.7" fill="none" stroke="#a90000" stroke-width=".18"/>
<g fill="#009600" stroke="#009600" stroke-width=".18">
<circle cx="24.1" cy="168.9" r=".46"/>
<circle cx="49.5" cy="135.9" r=".46"/>
<circle cx="33" cy="161.3" r=".46"/>
<circle cx="24.1" cy="161.3" r=".46"/>
<circle cx="95.2" cy="101.6" r=".46"/>
<circle cx="100.3" cy="116.8" r=".46"/>
<circle cx="40.6" cy="125.7" r=".46"/>
<circle cx="34.3" cy="125.7" r=".46"/>
<circle cx="49.5" cy="125.7" r=".46"/>
<circle cx="64.8" cy="125.7" r=".46"/>
<circle cx="88.9" cy="116.8" r=".46"/>
<circle cx="21.6" cy="125.7" r=".46"/>
<circle cx="48.3" cy="44.5" r=".46"/>
<circle cx="48.3" cy="49.5" r=".46"/>
<circle cx="61" cy="36.8" r=".46"/>
<circle cx="27.9" cy="71.1" r=".46"/>
<circle cx="30.5" cy="96.5" r=".46"/>
<circle cx="123.2" cy="76.2" r=".46"/>
<circle cx="138.4" cy="101.6" r=".46"/>
<circle cx="100.3" cy="101.6" r=".46"/>
<circle cx="109.2" cy="101.6" r=".46"/>
<circle cx="129.5" cy="101.6" r=".46"/>
<circle cx="129.5" cy="116.8" r=".46"/>
<circle cx="92.7" cy="166.4" r=".46"/>
<circle cx="92.7" cy="176.5" r=".46"/>
<circle cx="151.1" cy="119.4" r=".46"/>
<circle cx="151.1" cy="132.1" r=".46"/>
<circle cx="154.9" cy="49.5" r=".46"/>
<circle cx="260.3" cy="74.9" r=".46"/>
<circle cx="212.1" cy="33" r=".46"/>
</g>
<g font-size="2.8" fill="#840000">
<text x="178" y="190.9">Title:</text>
<text x="187.7" y="190.9">Macro</text>
<text x="198.8" y="190.9">Keyboard</text>
</g>
<g font-size="2.1" fill="#0000c2">
<text x="120.3" y="17.2">SWD HEADER</text>
<text x="183.8" y="17.2">nRF52840</text>
<text x="196.9" y="17.2">MODULE</text>
<text x="18.7" y="21.2">USB,</text>
<text x="25.8" y="21.2">ESD</text>
<text x="31.9" y="21.2">PROTECTION</text>
<text x="120.3" y="64.4">CAPS</text>
<text x="18.7" y="91">CHARGING-IC</text>
<text x="149.5" y="92.1">VOLTAGE DIVIDER</text>
<text x="18.7" y="154.5">Encoder</text>
<text x="86" y="154.5">OLED</text>
<text x="139.4" y="154.5">5VIN-PINS</text>
</g>
<g font-size="2.1" fill="#006464">
<text x="247.1" y="145.3">Switch</text>
<text x="256.2" y="145.3">Matrix</text>
</g>
<g font-size="2.1" fill="#840000">
<text x="178" y="184">Sheet:</text>
<text x="178" y="181.2">KELAVA INDUSTRIES</text>
<text x="178" y="186.7">File:</text>
<text x="184.1" y="186.7">Macro-Keyboard-v4.kicad_sch</text>
<text x="178" y="196.9">KiCad</text>
<text x="178" y="194.1">Size:</text>
<text x="184.7" y="194.1">A4</text>
<text x="185.7" y="196.9">E.D.A.</text>
<text x="193.3" y="196.9">9.0.6</text>
<text x="200" y="194.1">Date:</text>
<text x="263" y="194.3">Rev:</text>
<text x="263" y="196.9">Id:</text>
<text x="267.1" y="196.9">1/2</text>
<text x="269.4" y="194.3">v4</text>
</g>
<g font-size="1.8" fill="#840000">
<text x="35" y="11.9">1</text>
<text x="85" y="11.9">2</text>
<text x="135" y="11.9">3</text>
<text x="185" y="11.9">4</text>
<text x="235" y="11.9">5</text>
<text x="285" y="11.9">6</text>
<text x="10.3" y="35.9">A</text>
<text x="285.3" y="35.9">A</text>
<text x="236.4" y="65.7">COLUMN</text>
<text x="236.4" y="63.2">COLUMN</text>
<text x="236.4" y="60.6">COLUMN</text>
<text x="245.3" y="65.7">2</text>
<text x="245.3" y="63.2">1</text>
<text x="245.3" y="60.6">3</text>
<text x="236.4" y="68.3">COLUMN</text>
<text x="245.3" y="68.3">0</text>
<text x="236.4" y="81">ROW 2</text>
<text x="236.4" y="83.5">ROW 0</text>
<text x="10.3" y="85.9">B</text>
<text x="236.4" y="86">ROW 1</text>
<text x="285.3" y="85.9">B</text>
<text x="184.9" y="91.1">PROFILE</text>
<text x="10.3" y="135.9">C</text>
<text x="285.3" y="135.9">C</text>
<text x="10.3" y="185.9">D</text>
<text x="285.3" y="185.9">D</text>
<text x="35" y="199.9">1</text>
<text x="85" y="199.9">2</text>
<text x="135" y="199.9">3</text>
<text x="185" y="199.9">4</text>
<text x="235" y="199.9">5</text>
<text x="285" y="199.9">6</text>
</g>
<g font-size="1.8" fill="#0f0f0f">
<text x="172" y="17.4">VTREF</text>
<text x="211.7" y="22.8" transform="rotate(-90 211.7 22.8)">3V3</text>
<text x="170.7" y="25.1">nRESET</text>
<text x="216.8" y="25.4" transform="rotate(-90 216.8 25.4)">5VUSB</text>
<text x="66.1" y="31.4">5VUSB</text>
<text x="170.1" y="30.1">SWDCLK</text>
<text x="171.7" y="32.7">SWDIO</text>
<text x="184.1" y="32.7">VTREF</text>
<text x="214.3" y="33" transform="rotate(-90 214.3 33)">CHRG-IC-OUT</text>
<text x="184.1" y="39">SWDIO</text>
<text x="184.1" y="41.6">SWDCLK</text>
<text x="64.6" y="44.1">USB_D-</text>
<text x="64.6" y="49.2">USB_D+</text>
<text x="184.1" y="51.7">VD-ADC</text>
<text x="240.2" y="51.7">TXD</text>
<text x="66.1" y="55.5">5VUSB</text>
<text x="239.9" y="54.3">RXD</text>
<text x="52.1" y="65.7">MCU_D+</text>
<text x="72.2" y="65.7">USB_D+</text>
<text x="123.2" y="65.7">3V3</text>
<text x="144.8" y="65.7">5VUSB</text>
<text x="154.9" y="65.7">CHRG-IC-OUT</text>
<text x="184.1" y="61.9">ENC-OUT</text>
<text x="251.5" y="64.4">3V3</text>
<text x="52.1" y="68.2">MCU_D-</text>
<text x="72.2" y="68.2">USB_D-</text>
<text x="251.5" y="74.6">nRESET</text>
<text x="184.1" y="79.7">MCU_D-</text>
<text x="184.1" y="82.2">MCU_D+</text>
<text x="236" y="92.4">I2C_SDA</text>
<text x="236.1" y="94.9">I2C_SCL</text>
<text x="21.6" y="96.2">5VUSB</text>
<text x="132.1" y="101.3">CHRG-IC-OUT</text>
<text x="151.1" y="101.3">CHRG-IC-OUT</text>
<text x="251.6" y="106.3">3V3</text>
<text x="163.7" y="119">VD-ADC</text>
<text x="71.9" y="125.4">NTC_BAT</text>
<text x="95.2" y="122.8">BAT+</text>
<text x="95.2" y="125.4">NTC_BAT</text>
<text x="95.2" y="127.9">BAT-</text>
<text x="19" y="160.9">3V3</text>
<text x="86.4" y="160.9">I2C_SDA</text>
<text x="157.5" y="160.9">5VUSB</text>
<text x="69.6" y="166">I2C_SDA</text>
<text x="69.7" y="163.5">I2C_SCL</text>
<text x="86.4" y="163.5">I2C_SCL</text>
<text x="86.4" y="166">3V3</text>
</g>
<g font-size="1.8" fill="#a90000">
<text x="154.7" y="19.8" transform="rotate(-90 154.7 19.8)">1</text>
<text x="165.1" y="25.1">10</text>
<text x="43.2" y="31.5">A4</text>
<text x="165.7" y="30.2">4</text>
<text x="165.7" y="32.8">2</text>
<text x="165.7" y="35.3">6</text>
<text x="43.1" y="39.1">B5</text>
<text x="43.2" y="36.6">A5</text>
<text x="165.7" y="37.8">8</text>
<text x="194.3" y="39.1">51</text>
<text x="194.3" y="41.7">53</text>
<text x="211.8" y="36.9" transform="rotate(-90 211.8 36.9)">28</text>
<text x="214.4" y="36.9" transform="rotate(-90 214.4 36.9)">30</text>
<text x="216.9" y="36.9" transform="rotate(-90 216.9 36.9)">32</text>
<text x="219.5" y="36.9" transform="rotate(-90 219.5 36.9)">31</text>
<text x="43.1" y="46.7">B7</text>
<text x="43.2" y="44.2">A7</text>
<text x="152.1" y="47.7" transform="rotate(-90 152.1 47.7)">9</text>
<text x="154.7" y="47.7" transform="rotate(-90 154.7 47.7)">3</text>
<text x="194.3" y="46.7">11</text>
<text x="232.4" y="44.2">17</text>
<text x="232.4" y="46.7">18</text>
<text x="43.1" y="51.8">B6</text>
<text x="43.2" y="49.3">A6</text>
<text x="194.3" y="51.8">20</text>
<text x="194.9" y="49.3">9</text>
<text x="232.4" y="51.8">22</text>
<text x="43.2" y="59.4">A8</text>
<text x="194.3" y="54.4">21</text>
<text x="194.3" y="56.9">13</text>
<text x="194.3" y="59.4">10</text>
<text x="232.4" y="54.4">24</text>
<text x="232.4" y="59.4">37</text>
<text x="43.1" y="62">B8</text>
<text x="61.5" y="65.8">1</text>
<text x="65.8" y="62.9" transform="rotate(-90 65.8 62.9)">5</text>
<text x="69.1" y="65.8">6</text>
<text x="194.3" y="62">14</text>
<text x="194.3" y="64.5">12</text>
<text x="232.4" y="62">36</text>
<text x="232.4" y="64.5">39</text>
<text x="23.9" y="68.6" transform="rotate(-90 23.9 68.6)">S1</text>
<text x="31.5" y="68.6" transform="rotate(-90 31.5 68.6)">A1</text>
<text x="61.5" y="68.3">3</text>
<text x="69.1" y="68.3">4</text>
<text x="194.3" y="69.6">52</text>
<text x="232.4" y="67.1">38</text>
<text x="232.4" y="69.6">41</text>
<text x="65.8" y="73.1" transform="rotate(-90 65.8 73.1)">2</text>
<text x="194.3" y="72.1">54</text>
<text x="232.4" y="74.7">40</text>
<text x="267.3" y="74.7">1</text>
<text x="274.9" y="74.7">2</text>
<text x="194.3" y="79.8">34</text>
<text x="194.3" y="82.3">35</text>
<text x="232.4" y="79.8">42</text>
<text x="232.4" y="82.3">44</text>
<text x="194.3" y="87.4">61</text>
<text x="194.3" y="89.9">50</text>
<text x="232.4" y="84.8">43</text>
<text x="232.4" y="87.4">46</text>
<text x="232.4" y="89.9">45</text>
<text x="194.3" y="92.5">60</text>
<text x="194.3" y="95">56</text>
<text x="232.4" y="92.5">48</text>
<text x="232.4" y="95">49</text>
<text x="114.9" y="101.3">1</text>
<text x="122.5" y="101.3">2</text>
<text x="194.3" y="97.5">59</text>
<text x="194.3" y="100.1">57</text>
<text x="232.4" y="97.5">19</text>
<text x="232.4" y="100.1">16</text>
<text x="194.3" y="102.6">58</text>
<text x="194.3" y="105.2">25</text>
<text x="194.9" y="107.7">3</text>
<text x="232.4" y="105.2">47</text>
<text x="232.4" y="107.7">29</text>
<text x="194.9" y="110.2">4</text>
<text x="194.9" y="112.8">5</text>
<text x="232.4" y="110.2">27</text>
<text x="232.4" y="112.8">26</text>
<text x="194.9" y="115.3">6</text>
<text x="194.9" y="117.9">7</text>
<text x="232.4" y="115.3">23</text>
<text x="104.7" y="122.9">1</text>
<text x="104.7" y="125.5">2</text>
<text x="194.9" y="120.4">8</text>
<text x="214.4" y="125.2" transform="rotate(-90 214.4 125.2)">1</text>
<text x="104.7" y="128">3</text>
<text x="104.7" y="161">4</text>
<text x="147.2" y="161">1</text>
<text x="104.7" y="166.1">2</text>
<text x="104.7" y="163.6">3</text>
<text x="147.2" y="167.4">1</text>
<text x="104.7" y="168.7">1</text>
</g>
<g font-size="1.8" fill="#006464">
<text x="221" y="22.5">L1</text>
<text x="19" y="28.8">USB_C_Receptacle_USB2.0</text>
<text x="28.7" y="26.3">JUSB1</text>
<text x="155.8" y="26.2" transform="rotate(-90 155.8 26.2)">VTref</text>
<text x="158.1" y="26.3">~{RESET}</text>
<text x="35.8" y="32.6">VBUS</text>
<text x="49.5" y="35.9">R2</text>
<text x="120.3" y="35.2">Conn_ARM_JTAG_SWD_10</text>
<text x="141.1" y="32.6">J6</text>
<text x="152.8" y="31.3">SWCLK/TCK</text>
<text x="153.1" y="33.9">SWDIO/TMS</text>
<text x="36.9" y="37.7">CC1</text>
<text x="36.9" y="40.2">CC2</text>
<text x="48.7" y="39.5">5.1k</text>
<text x="55.8" y="38.5">R1</text>
<text x="68.6" y="38.3">GND</text>
<text x="155" y="36.4">SWO/TDO</text>
<text x="157.1" y="39">NC/TDI</text>
<text x="197.4" y="40.2">SWDIO</text>
<text x="213" y="41.2" transform="rotate(-90 213 41.2)">VDD</text>
<text x="37.8" y="45.3">D-</text>
<text x="37.8" y="47.9">D-</text>
<text x="55" y="42">5.1k</text>
<text x="153.3" y="44.7" transform="rotate(-90 153.3 44.7)">GNDDetect</text>
<text x="155.8" y="44.7" transform="rotate(-90 155.8 44.7)">GND</text>
<text x="197.4" y="42.8">SWDCLK</text>
<text x="197.4" y="47.9">P0.02</text>
<text x="215.5" y="42.5" transform="rotate(-90 215.5 42.5)">VDDH</text>
<text x="218" y="42.4" transform="rotate(-90 218 42.4)">VBUS</text>
<text x="220.6" y="42.7" transform="rotate(-90 220.6 42.7)">DCCH</text>
<text x="226.2" y="45.3">P0.00</text>
<text x="226.2" y="47.9">P0.01</text>
<text x="250.2" y="42.8">X1</text>
<text x="37.8" y="50.4">D+</text>
<text x="37.8" y="52.9">D+</text>
<text x="197.4" y="50.4">P0.03</text>
<text x="197.4" y="52.9">P0.04</text>
<text x="226.2" y="52.9">P0.06</text>
<text x="67.7" y="59.3">U2</text>
<text x="152.9" y="56.2">GND</text>
<text x="197.4" y="55.5">P0.05</text>
<text x="197.4" y="58">P0.28</text>
<text x="226.2" y="55.5">P0.08</text>
<text x="25" y="63.8" transform="rotate(-90 25 63.8)">SHIELD</text>
<text x="32.6" y="63.8" transform="rotate(-90 32.6 63.8)">GND</text>
<text x="35.7" y="60.6">SBU1</text>
<text x="35.7" y="63.1">SBU2</text>
<text x="67.7" y="61.8">USBLC6-2SC6</text>
<text x="197.4" y="60.6">P0.29</text>
<text x="197.4" y="63.1">P0.30</text>
<text x="197.4" y="65.6">P0.31</text>
<text x="226.2" y="60.6">P0.13</text>
<text x="226.2" y="63.1">P0.14</text>
<text x="226.2" y="65.6">P0.15</text>
<text x="125.7" y="70.7">C12</text>
<text x="135.9" y="71.4">C13</text>
<text x="147.3" y="71.4">C1</text>
<text x="157.5" y="71.4">C2</text>
<text x="197.4" y="70.7">P0.09</text>
<text x="226.2" y="68.2">P0.16</text>
<text x="226.2" y="70.7">P0.17</text>
<text x="262.4" y="68.4">R4</text>
<text x="262.4" y="70.7">10k</text>
<text x="268.8" y="72">RESET</text>
<text x="269.7" y="69.4">SW4</text>
<text x="125.7" y="73.3">0.1uF</text>
<text x="135.9" y="73.9">10uF</text>
<text x="147.3" y="73.9">10uF</text>
<text x="157.5" y="73.9">10uF</text>
<text x="197.4" y="73.3">P0.10</text>
<text x="226.2" y="75.8">P0.18</text>
<text x="25.9" y="79.6">GND</text>
<text x="64" y="79.6">GND</text>
<text x="121.2" y="83.4">GND</text>
<text x="142.7" y="83.4">GND</text>
<text x="152.9" y="83.4">GND</text>
<text x="197.4" y="80.9">D-</text>
<text x="197.4" y="83.4">D+</text>
<text x="226.2" y="80.9">P0.19</text>
<text x="226.2" y="83.4">P0.20</text>
<text x="262.9" y="79.6">C14</text>
<text x="262.9" y="82.1">0.1uF</text>
<text x="65.9" y="89.8">U4</text>
<text x="197.4" y="88.5">P1.01</text>
<text x="226.2" y="86">P0.21</text>
<text x="226.2" y="88.5">P0.22</text>
<text x="60.3" y="92.3">BQ24040DSQR</text>
<text x="197.4" y="91">P1.02</text>
<text x="197.4" y="93.6">P1.03</text>
<text x="226.2" y="91">P0.23</text>
<text x="226.2" y="93.6">P0.24</text>
<text x="258.3" y="90.5">GND</text>
<text x="277.4" y="90.5">GND</text>
<text x="111.8" y="98.7">POWER-SWITCH</text>
<text x="117.3" y="96.1">SW1</text>
<text x="197.4" y="96.1">P1.04</text>
<text x="197.4" y="98.7">P1.05</text>
<text x="197.4" y="101.2">P1.06</text>
<text x="226.2" y="96.1">P0.25</text>
<text x="226.2" y="98.7">P0.26</text>
<text x="226.2" y="101.2">P0.27</text>
<text x="239.6" y="99.9">4.7k</text>
<text x="248.5" y="99.9">4.7k</text>
<text x="197.4" y="103.7">P1.07</text>
<text x="197.4" y="106.3">P1.08</text>
<text x="226.2" y="106.3">P1.00</text>
<text x="239.9" y="102.5">R14</text>
<text x="248.8" y="102.5">R13</text>
<text x="24.1" y="108.8">C5</text>
<text x="24.1" y="111.4">10uF</text>
<text x="35.3" y="108.6">R15</text>
<text x="35.3" y="111.4">1k</text>
<text x="45.5" y="108.6">R3</text>
<text x="45.5" y="111.4">2k</text>
<text x="102.9" y="108.8">C8</text>
<text x="102.9" y="111.4">10uF</text>
<text x="111.8" y="108.8">C16</text>
<text x="111.8" y="111.4">0.1uF</text>
<text x="132.1" y="108.8">C4</text>
<text x="132.1" y="111.4">10uF</text>
<text x="141" y="108.8">C15</text>
<text x="141" y="111.4">0.1uF</text>
<text x="153.7" y="108.8">R10</text>
<text x="153.7" y="111.4">330k</text>
<text x="197.4" y="108.8">P1.10</text>
<text x="197.4" y="111.4">P1.11</text>
<text x="197.4" y="113.9">P1.12</text>
<text x="226.2" y="108.8">P0.12</text>
<text x="226.2" y="111.4">P0.11</text>
<text x="226.2" y="113.9">P1.09</text>
<text x="26.7" y="116.4">C7</text>
<text x="26.7" y="119">0.1uF</text>
<text x="155.7" y="117.7">10k</text>
<text x="156.1" y="115.2">R5</text>
<text x="197.4" y="116.4">P1.13</text>
<text x="197.4" y="119">P1.14</text>
<text x="226.2" y="116.4">P0.07</text>
<text x="110.5" y="125.3">J5</text>
<text x="153.7" y="125.3">R11</text>
<text x="166.6" y="125.6">C3</text>
<text x="197.4" y="121.5">P1.15</text>
<text x="215.5" y="122.7" transform="rotate(-90 215.5 122.7)">GND</text>
<text x="52.1" y="130.4">C6</text>
<text x="65.8" y="130.1">R6</text>
<text x="110.5" y="127.9">JST_03</text>
<text x="153.7" y="127.9">1M</text>
<text x="164.1" y="128.1">0.1uF</text>
<text x="216.8" y="129.1">MDBT50Q-1MV2</text>
<text x="216.8" y="126.6">U6</text>
<text x="52.1" y="132.9">0.1uF</text>
<text x="65.8" y="132.9">250k</text>
<text x="212.6" y="133.7">GND</text>
<text x="19.6" y="143.1">GND</text>
<text x="32.3" y="143.1">GND</text>
<text x="47.5" y="143.1">GND</text>
<text x="86.9" y="143.1">GND</text>
<text x="93.2" y="143.1">GND</text>
<text x="127.5" y="143.1">GND</text>
<text x="149.1" y="143.1">GND</text>
<text x="49.2" y="154.5">IC1</text>
<text x="44" y="157.1">AS5600-ASOT</text>
<text x="139.1" y="159.6">5VUSB-PIN+</text>
<text x="144.2" y="157.1">J3</text>
<text x="26.7" y="164.7">C9</text>
<text x="26.7" y="167.2">0.1uF</text>
<text x="107.7" y="167.2">VCC</text>
<text x="107.7" y="164.7">SCL</text>
<text x="107.7" y="162.2">SDA</text>
<text x="118.1" y="164.7">J2</text>
<text x="118.1" y="167.2">OLED_128x64</text>
<text x="139.1" y="166">5VUSB-PIN-</text>
<text x="144.2" y="163.4">J4</text>
<text x="95.3" y="171">C11</text>
<text x="95.3" y="173.6">0.1uF</text>
<text x="107.7" y="169.8">GND</text>
<text x="160" y="168.5">GND</text>
<text x="90.7" y="183.7">GND</text>
<text x="22.1" y="190.1">GND</text>
</g>
<g font-size="1.8" fill="#725600">
<text x="246.4" y="164.9">File:</text>
<text x="251.6" y="164.9">AdditionalSheet.kicad_sch</text>
</g>
<g font-size="1.4" fill="#006464">
<text x="220.9" y="24.9">10</text>
<text x="227.5" y="24.9">þÿ&quot;e80</text>
<text x="232.8" y="24.9">mA</text>
<text x="55.6" y="97.3">IN</text>
<text x="55.6" y="99.8">ISET</text>
<text x="75.6" y="97.3">~{CHG}</text>
<text x="76.7" y="99.8">~{PG}</text>
<text x="55.6" y="102.3">ISET2</text>
<text x="55.6" y="104.9">PRETERM</text>
<text x="55.6" y="107.4">TS</text>
<text x="75.8" y="102.3">OUT</text>
<text x="75.8" y="117.6">EXP</text>
<text x="75.9" y="115">VSS</text>
<text x="41.7" y="162">VDD5V</text>
<text x="41.7" y="164.6">VDD3V3</text>
<text x="41.7" y="167.1">OUT</text>
<text x="56.8" y="167.1">SDA</text>
<text x="56.9" y="164.6">SCL</text>
<text x="57.2" y="162">DIR</text>
<text x="41.7" y="169.6">GND</text>
<text x="56.6" y="169.6">PGO</text>
</g>
<g font-size="1.4" fill="#a90000">
<text x="247.4" y="38.7" transform="rotate(-90 247.4 38.7)">1</text>
<text x="247.4" y="46.3" transform="rotate(-90 247.4 46.3)">2</text>
<text x="51.5" y="96.3">1</text>
<text x="51.5" y="98.8">2</text>
<text x="51.5" y="101.3">7</text>
<text x="81.5" y="101.3">10</text>
<text x="81.9" y="96.3">8</text>
<text x="81.9" y="98.8">5</text>
<text x="51.5" y="103.9">4</text>
<text x="51.5" y="106.4">9</text>
<text x="81.5" y="116.6">11</text>
<text x="81.9" y="114">3</text>
<text x="37.5" y="161">1</text>
<text x="62.9" y="161">8</text>
<text x="37.5" y="163.6">2</text>
<text x="37.5" y="166.1">3</text>
<text x="62.9" y="163.6">7</text>
<text x="62.9" y="166.1">6</text>
<text x="37.5" y="168.7">4</text>
<text x="62.9" y="168.7">5</text>
</g>
</svg>
